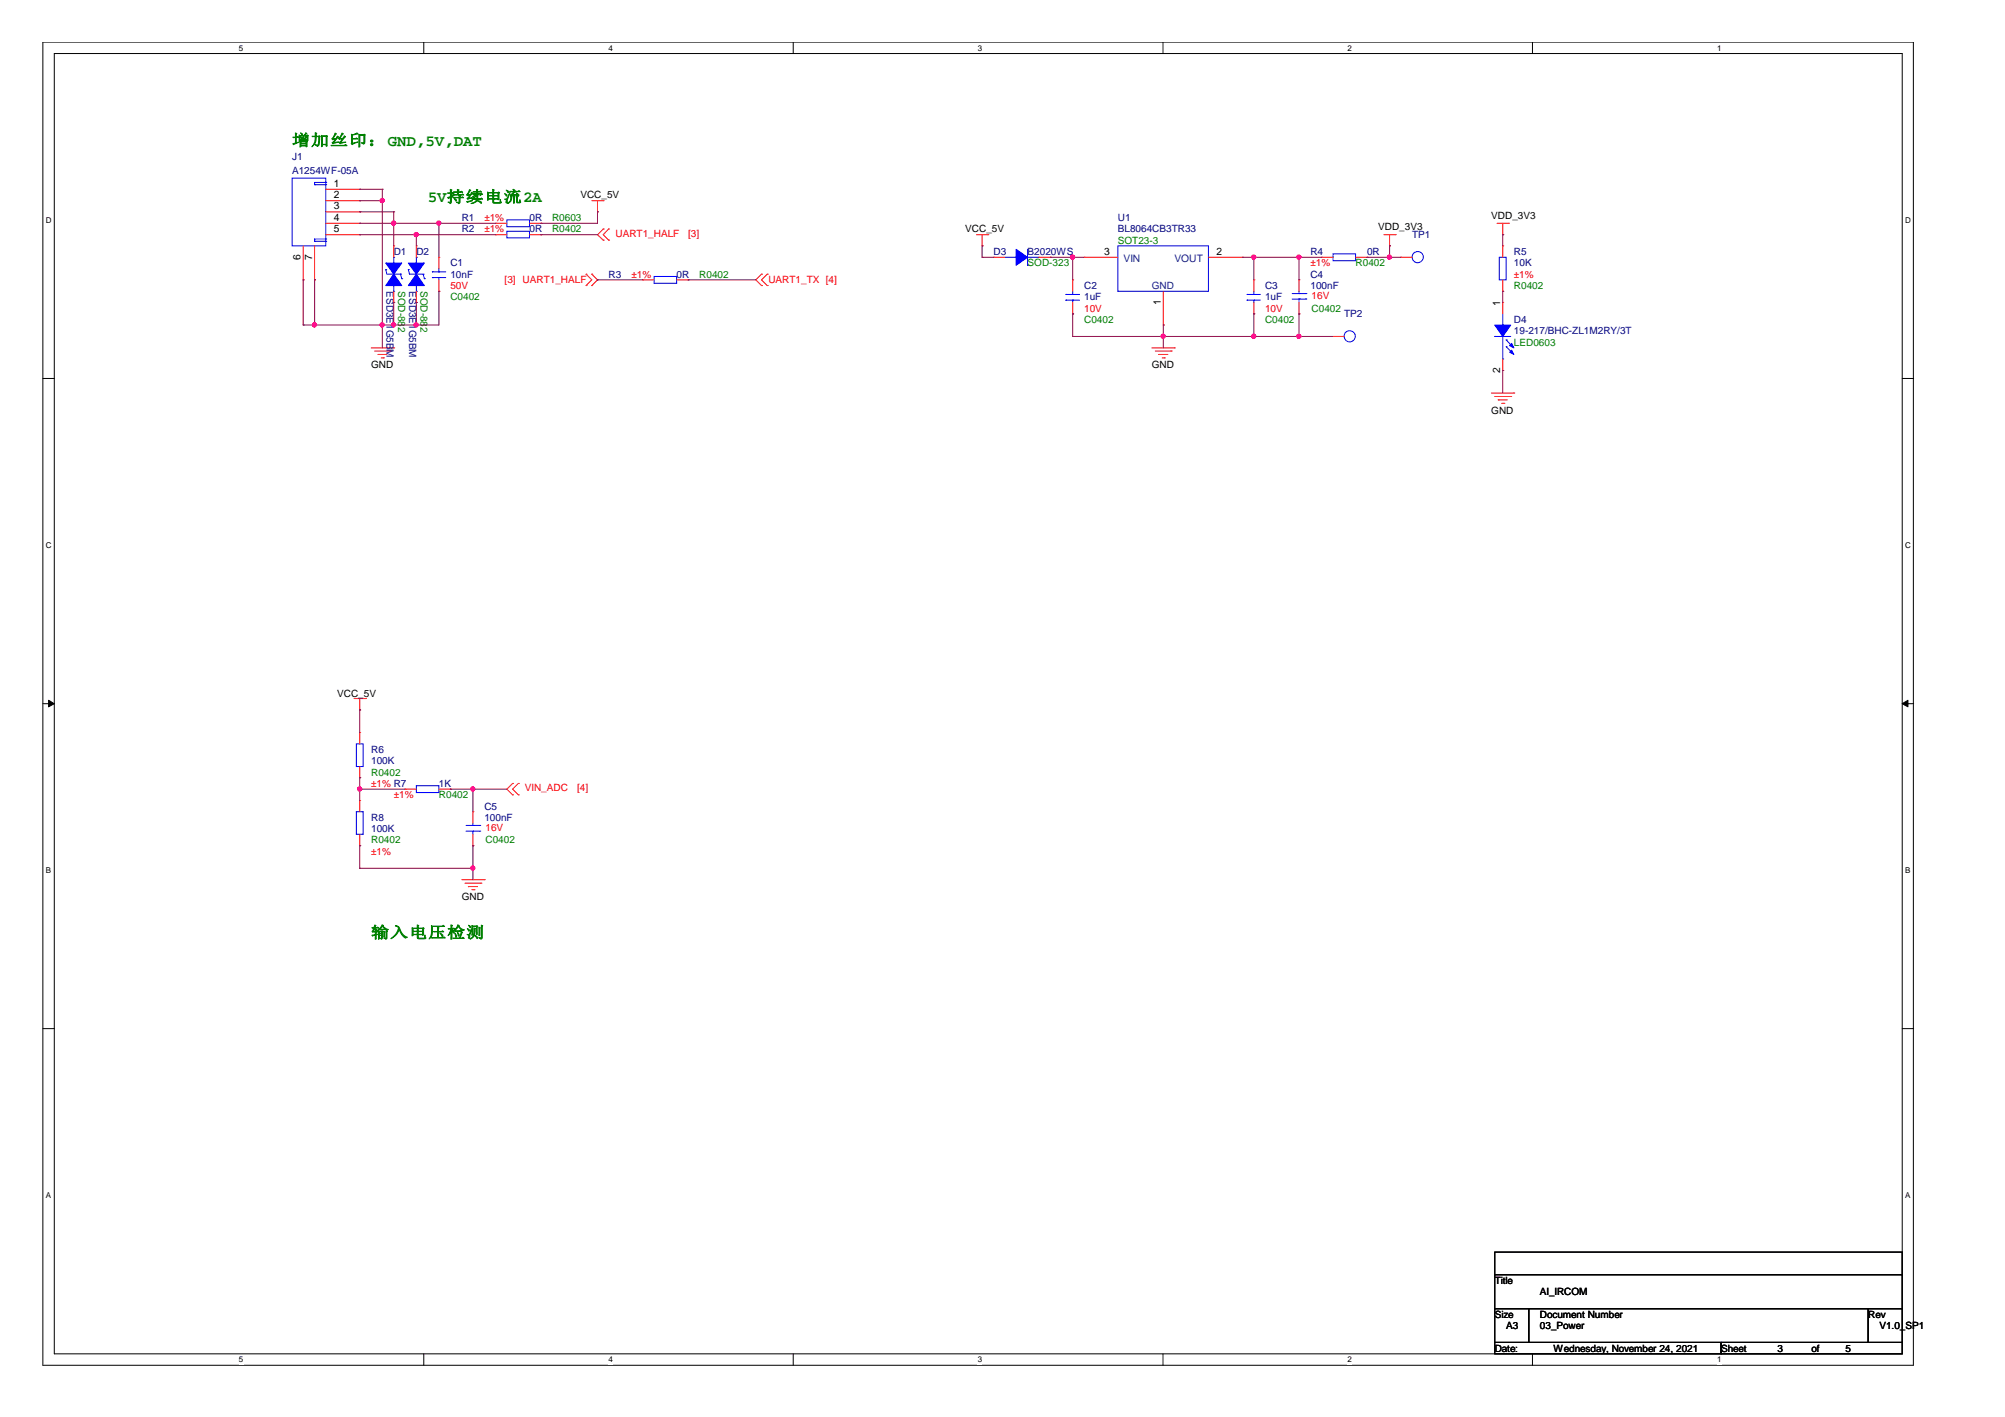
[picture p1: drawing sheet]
<svg xmlns="http://www.w3.org/2000/svg" width="297mm" height="210mm" viewBox="0 0 297 210" stroke-linecap="round" stroke-linejoin="round" font-family="sans-serif">
<path d="M6.3 6.2h277.2v196h-277.2zM8 7.9h273.8v192.6h-273.8z" fill="none" stroke="#000" stroke-width=".15"/>
<g fill="#fff">
<path d="M35.4 6.4h.6v1.4h-.6z"/>
<path d="M35.4 200.7h.6v1.4h-.6z"/>
</g>
<path d="M62.8 6.2v1.7M62.8 200.5v1.7" fill="none" stroke="#000" stroke-width=".15"/>
<g fill="#fff">
<path d="M90.1 6.4h.7v1.4h-.7z"/>
<path d="M90.1 200.7h.7v1.4h-.7z"/>
</g>
<path d="M117.5 6.2v1.7M117.5 200.5v1.7" fill="none" stroke="#000" stroke-width=".15"/>
<g fill="#fff">
<path d="M144.9 6.4h.6v1.4h-.6z"/>
<path d="M144.9 200.7h.6v1.4h-.6z"/>
</g>
<path d="M172.3 6.2v1.7M172.3 200.5v1.7" fill="none" stroke="#000" stroke-width=".15"/>
<g fill="#fff">
<path d="M199.6 6.4h.7v1.4h-.7z"/>
<path d="M199.6 200.7h.7v1.4h-.7z"/>
</g>
<path d="M227 6.2v1.7M227 200.5v1.7" fill="none" stroke="#000" stroke-width=".15"/>
<g fill="#fff">
<path d="M254.4 6.4h.6v1.4h-.6z"/>
<path d="M254.4 200.7h.6v1.4h-.6z"/>
<path d="M6.8 32h.8v1.3h-.8z"/>
<path d="M282.2 32h.9v1.3h-.9z"/>
<path d="M6.8 80.1h.8v1.4h-.8z"/>
<path d="M282.2 80.1h.9v1.4h-.9z"/>
</g>
<path d="M6.3 56.1h1.7M281.8 56.1h1.7" fill="none" stroke="#000" stroke-width=".15"/>
<g fill="#fff">
<path d="M6.8 128.3h.7v1.3h-.7z"/>
<path d="M282.2 128.3h.8v1.3h-.8z"/>
</g>
<path d="M6.3 104.2h1.7M281.8 104.2h1.7" fill="none" stroke="#000" stroke-width=".15"/>
<path d="M7.2 103.7l.8 .5-.8 .5zM281.8 104.2l.9-.5v1z" fill="#000" stroke="#000" stroke-width=".15"/>
<g fill="#fff">
<path d="M6.8 176.4h.7v1.4h-.7z"/>
<path d="M282.2 176.4h.8v1.4h-.8z"/>
</g>
<path d="M6.3 152.4h1.7M281.8 152.4h1.7M221.4 185.5h60.4v3.3h-60.4zM221.4 188.8h60.4v5.1h-60.4zM221.4 193.9h5.1v5h-5.1zM221.4 198.9h33.6v1.6h-33.6zM226.5 193.9h50.3v5h-50.3zM255 198.9h26.8v1.6h-26.8zM276.8 193.9h5v5h-5z" fill="none" stroke="#000" stroke-width=".15"/>
<g fill="none" stroke="#f00" stroke-width=".15">
<path d="M44.9 36.4v5.1M46.6 36.4v5.1M48.3 34.8h5M48.3 33.1h5M48.3 29.7h5M48.3 28h5M48.3 31.4h5M53.3 28h.1M53.3 29.7h.1M53.3 31.4h.1M53.3 33.1h.1M53.3 34.8h.1"/>
<path d="M58.3 36.4h.1M58.3 36.4v1.7M61.7 36.4h.1M61.7 36.4v1.7M65 38.1h.1M65 38.1v1.7M73.4 34.8h.1M73.4 33.1h.1M73.4 34.8h1.7M73.4 33.1h1.7M78.4 34.8h1.7M78.4 33.1h1.7"/>
<path d="M80.1 34.8h.1M80.1 33.1h.1M87.7 29.7h1.7M88.5 31.4h.1M88.5 29.7v1.7M89.4 29.7h.1M89.4 35.6h.1M89.4 33.9h.1M89.4 33.9l-.9 .9 .9 .8M90.2 33.9h.1M90.2 35.6h.1M90.2 33.9l-.8 .9 .8 .8"/>
<path d="M144.7 34.8h1.6M145.5 36.4h.1M145.5 34.8v1.6M146.3 34.8h.1M147.2 38.1h.1M147.2 38.1h1.6M153.9 38.1h1.7M155.6 38.1h.1M160.6 38.1h.1M160.6 38.1h5M179 38.1h5.1M184.1 38.1h.1"/>
<path d="M195.8 38.1h.1M195.8 38.1h1.7M200.8 38.1h1.7M202.5 38.1h.1M205 34.8h1.7M205.9 36.4h.1M205.9 34.8v1.6M206.7 34.8h.1M207.5 38.1h.1M207.5 38.1h1.7M221.8 33.1h1.7M222.6 34.8h.1"/>
<path d="M222.6 36.4h.1M222.6 33.1v1.7M222.6 36.4v1.7M223.5 33.1h.1M44.9 41.5h.1M46.6 41.5h.1M55 51.5h3.3M55.5 52h2.3M56 52.5h.1M56 52.5h1.3M56.5 53h.3M56.8 53h.1"/>
<path d="M57.8 52h.1M58.3 51.5h.1M58.3 44.8h.1M58.3 43.2v1.6M61.7 44.8h.1M61.7 43.2v1.6M65 43.2h.1M65 41.5v1.7M86.8 42.3h.1M86.8 40.6h.1M86.8 40.6l.9 .9-.9 .8M87.7 40.6h.1"/>
<path d="M87.7 42.3h.1M87.7 40.6l.8 .9-.8 .8M95.2 41.5h.1M95.2 41.5h1.7M100.2 41.5h1.7M101.9 41.5h.1M112.8 40.6h.1M112.8 42.3h.1M112.8 40.6l-.8 .9 .8 .8M113.7 42.3h.1M113.7 40.6h.1M113.7 40.6l-.9 .9 .9 .8"/>
<path d="M158.9 46.5h.1M158.9 41.5h.1M158.9 41.5v1.7M158.9 44.8v1.7M170.6 51.5h3.4M171.2 52h2.3M171.7 52.5h.1M171.7 52.5h1.3M172.2 53h.3M172.3 48.1h.1M172.3 43.2v4.9M172.5 53h.1"/>
<path d="M173.5 52h.1M174 51.5h.1M185.8 46.5h.1M185.8 41.5h.1M185.8 41.5v1.7M185.8 44.8v1.7M192.4 41.5h.1M192.4 46.5h.1M192.4 41.5v1.7M192.4 44.8v1.7M197.5 49.8h.1M197.5 49.8h1.6"/>
<path d="M220.9 58.2h3.4M221.4 58.7h2.4M222 59.2h.1M222 59.2h1.3M222.5 59.7h.3M222.6 44.8h.1M222.6 54.9h.1M222.6 43.2h.1M222.6 41.5v1.7M222.6 44.8v1.7M222.6 53.2v1.7M222.8 59.7h.1"/>
<path d="M223.8 58.7h.1M224.3 58.2h.1M52.5 103.5h1.6M53.3 105.2h.1M53.3 118.6h.1M53.3 108.5h.1M53.3 115.2h.1M53.3 103.5v1.7M53.3 108.5v1.7M53.3 113.6v1.6M53.3 118.6v1.6M54.1 103.5h.1"/>
<path d="M60 116.9h.1M60 116.9h1.7M65 116.9h1.7M66.7 116.9h.1M75.9 117.7h.1M75.9 116h.1M75.9 116l-.8 .9 .8 .8M76.8 116h.1M76.8 117.7h.1M76.8 116l-.9 .9 .9 .8M53.3 125.3h.1M53.3 123.6v1.7"/>
<path d="M68.4 130.3h3.4M68.9 130.8h2.3M69.4 131.3h.1M69.4 131.3h1.3M69.9 131.8h.3M70.1 120.2h.1M70.1 125.3h.1M70.1 120.2v1.7M70.1 123.6v1.7M70.2 131.8h.1M71.2 130.8h.1M71.8 130.3h.1"/>
</g>
<g fill="#00f" stroke="#00f" stroke-width=".15">
<path d="M58.3 40.6l1.2 1.7h-2.4z" fill-rule="evenodd"/>
<path d="M57.1 39h2.4l-1.2 1.6z" fill-rule="evenodd"/>
<path d="M150.5 36.9l1.7 1.2-1.7 1.2z" fill-rule="evenodd"/>
<path d="M221.4 48.1h2.4l-1.2 1.7z" fill-rule="evenodd"/>
<path d="M223.9 51.9l.4 .6-.7-.3z" fill-rule="evenodd"/>
<path d="M223.9 50.9l.4 .6-.7-.3z" fill-rule="evenodd"/>
<path d="M61.7 40.6l1.2 1.7h-2.4z" fill-rule="evenodd"/>
<path d="M60.5 39h2.4l-1.2 1.6z" fill-rule="evenodd"/>
</g>
<g fill="none" stroke="#00f" stroke-width=".15">
<path d="M43.3 26.4h5v10h-5zM46.6 27.4h.1M46.6 35.7h.1M46.6 27.4h1.7M46.6 35.7h1.7M48.3 27.4h.1M48.3 27h.1M48.3 35.7h.1M48.3 35.4h.1M48.3 27h-1.7v.4M48.3 35.4h-1.7v.3M57.1 39.9h.1"/>
<path d="M57.1 39.9l.2 .7h2.1M58.3 38.1h.1M58.3 38.1v.9M60.5 39.9h.1M60.5 39.9l.2 .7h2M61.7 38.1h.1M61.7 38.1v.9M65 39.8v.5M75.1 34.3h3.3v.9h-3.3zM75.1 32.6h3.3v1h-3.3zM148.8 38.1h1.7M150.5 38.1h.1"/>
<path d="M152.2 39.3h.1M152.2 36.9v2.4M152.2 38.1h1.7M153.9 38.1h.1M165.6 36.4h13.4v6.8h-13.4zM197.5 37.6h3.3v1h-3.3zM222.1 38.1h1v3.4h-1zM58.3 43.2h.1M58.3 42.3v.9M59.4 40.6h.1M59.4 40.6l.1 .7M59.5 41.3h.1"/>
<path d="M61.7 43.2h.1M61.7 42.3v.9M62.7 40.6h.1M62.7 40.6l.2 .7M62.9 41.3h.1M64.1 40.3h.1M64.1 41.1h.1M64.1 40.3h1.9M64.1 41.1h1.9M65 41.1h.1M65 40.3h.1M65 41.1v.4"/>
<path d="M96.9 41h3.3v1h-3.3zM157.9 43.6h.1M157.9 44.5h.1M157.9 43.6h2M157.9 44.5h2M158.9 44.5h.1M158.9 43.6h.1M158.9 43.2v.4M158.9 44.5v.3M184.7 43.6h.1M184.7 44.5h.1M184.7 43.6h2"/>
<path d="M184.7 44.5h2M185.8 44.5h.1M185.8 43.6h.1M185.8 43.2v.4M185.8 44.5v.3M191.4 44.3h2.1M191.4 43.5h2.1M192.4 43.5h.1M192.4 44.3h.1M192.4 43.2v.3M192.4 44.3v.5M193.5 44.3h.1"/>
<path d="M193.5 43.5h.1M221.4 49.8h.1M221.4 49.8h2.4M222.6 48.1h.1M222.6 53.2h.1M222.6 46.5v1.6M222.6 49.8v3.4M223.1 50.3h.1M223.1 51.4h.1M223.1 50.3l1 1.1M223.1 51.4l1 .9M52.8 110.2h1v3.4h-1z"/>
<path d="M61.7 116.4h3.3v1h-3.3zM52.8 120.2h1v3.4h-1zM69 123.1h2.1M69 122.3h2.1M70.1 122.3h.1M70.1 123.1h.1M70.1 121.9v.4M70.1 123.1v.5M71.1 123.1h.1M71.1 122.3h.1"/>
<circle cx="210" cy="38.1" r=".83"/>
<circle cx="200" cy="49.8" r=".83"/>
</g>
<g fill="none" stroke="#800040" stroke-width=".15">
<path d="M53.3 28h.1M53.3 29.7h.1M53.3 34.8h.1M53.3 33.1h.1M53.3 31.4h.1M53.3 33.1h20.1M53.3 34.8h20.1M53.3 28h3.3M53.3 29.7h3.3M53.3 31.4h5M56.6 28h.1M56.6 29.7h.1"/>
<path d="M56.6 28v23.5M58.3 31.4h.1M58.3 33.1h.1M58.3 31.4v5M61.7 34.8h.1M61.7 34.8v1.6M65 33.1h.1M65 33.1v5M80.1 33.1h.1M80.1 34.8h.1M80.1 34.8h8.4M88.5 31.4h.1"/>
<path d="M88.5 31.4v1.7h-8.4M145.5 38.1h.1M145.5 36.4h.1M145.5 38.1h1.7M145.5 36.4v1.7M155.6 38.1h.1M155.6 38.1h5M158.9 38.1h.1M158.9 38.1v3.4M184.1 38.1h.1M184.1 38.1h11.7M185.8 38.1h.1"/>
<path d="M185.8 38.1v3.4M192.4 38.1h.1M192.4 38.1v3.4M202.5 38.1h.1M202.5 38.1h5M205.9 36.4h.1M205.9 38.1h.1M205.9 36.4v1.7M222.6 34.8h.1M222.6 34.8v1.6M44.9 48.1h.1M44.9 41.5h.1"/>
<path d="M44.9 41.5v6.6M46.6 41.5h.1M46.6 48.1h.1M46.6 41.5v6.6M56.6 48.1h.1M58.3 44.8h.1M58.3 48.1h.1M58.3 44.8v3.3M61.7 44.8h.1M61.7 48.1h.1M61.7 44.8v3.3M65 43.2h.1"/>
<path d="M65 43.2v4.9h-20.1M88.5 41.5h.1M88.5 41.5h6.7M101.9 41.5h.1M101.9 41.5h10.1M158.9 46.5h.1M158.9 49.8h.1M158.9 46.5v3.3M158.9 49.8h38.6M172.3 48.1h.1M172.3 49.8h.1M172.3 48.1v3.4"/>
<path d="M185.8 46.5h.1M185.8 49.8h.1M185.8 46.5v3.3M192.4 46.5h.1M192.4 49.8h.1M192.4 46.5v3.3M222.6 54.9h.1M222.6 43.2h.1M222.6 43.2v1.6M222.6 54.9v3.3M53.3 105.2h.1M53.3 115.2h.1"/>
<path d="M53.3 116.9h.1M53.3 105.2v3.3M53.3 115.2v3.4M53.3 116.9h6.7M66.7 116.9h.1M66.7 116.9h8.4M70.1 116.9h.1M70.1 116.9v3.3M53.3 125.3h.1M53.3 128.6h.1M53.3 125.3v3.3M53.3 128.6h16.8"/>
<path d="M70.1 125.3h.1M70.1 128.6h.1M70.1 125.3v5"/>
</g>
<g fill="#f0f" stroke="#f0f" stroke-width=".15">
<circle cx="205.8" cy="38.1" r=".32"/>
<circle cx="70" cy="116.9" r=".32"/>
<circle cx="53.3" cy="116.9" r=".32"/>
<circle cx="70" cy="128.6" r=".32"/>
<circle cx="158.9" cy="38.1" r=".32"/>
<circle cx="185.7" cy="49.8" r=".32"/>
<circle cx="172.3" cy="49.8" r=".32"/>
<circle cx="192.4" cy="38.1" r=".32"/>
<circle cx="185.7" cy="38.1" r=".32"/>
<circle cx="192.4" cy="49.8" r=".32"/>
<circle cx="61.7" cy="48.1" r=".32"/>
<circle cx="58.3" cy="48.1" r=".32"/>
<circle cx="46.6" cy="48.1" r=".32"/>
<circle cx="56.6" cy="48.1" r=".32"/>
<circle cx="56.6" cy="29.7" r=".32"/>
<circle cx="61.7" cy="34.7" r=".32"/>
<circle cx="58.3" cy="33" r=".32"/>
<circle cx="65" cy="33" r=".32"/>
</g>
<g font-size="2.3" fill="#008000">
<text x="43.3" y="21.6">增加丝印：GND,5V,DAT</text>
<text x="63.4" y="29.9">5V持续电流2A</text>
<text x="55" y="138.9">输入电压检测</text>
</g>
<g font-size="1.5" fill="#000080">
<text x="43.3" y="23.7">J1</text>
<text x="43.3" y="25.7">A1254WF-05A</text>
<text x="68.4" y="34.4">R2</text>
<text x="68.4" y="32.7">R1</text>
<text x="78.4" y="34.4">0R</text>
<text x="78.4" y="32.7">0R</text>
<text x="165.6" y="32.7">U1</text>
<text x="165.6" y="34.4">BL8064CB3TR33</text>
<text x="209.2" y="35.3">TP1</text>
<text x="58.3" y="37.8">D1</text>
<text x="61.7" y="37.8">D2</text>
<text x="66.7" y="39.5">C1</text>
<text x="66.7" y="41.1">10nF</text>
<text x="90.2" y="41.1">R3</text>
<text x="100.2" y="41.1">0R</text>
<text x="147.2" y="37.8">D3</text>
<text x="152.2" y="37.8">B2020WS</text>
<text x="194.1" y="37.8">R4</text>
<text x="194.1" y="41.1">C4</text>
<text x="202.5" y="37.8">0R</text>
<text x="224.3" y="37.8">R5</text>
<text x="224.3" y="39.5">10K</text>
<text x="57.3" y="43.2" transform="rotate(90 57.3 43.2)">ESD3E1G5BM</text>
<text x="60.6" y="43.2" transform="rotate(90 60.6 43.2)">ESD3E1G5BM</text>
<text x="160.6" y="42.8">C2</text>
<text x="160.6" y="44.5">1uF</text>
<text x="187.4" y="42.8">C3</text>
<text x="187.4" y="44.5">1uF</text>
<text x="194.1" y="42.8">100nF</text>
<text x="199.1" y="47">TP2</text>
<text x="224.3" y="47.9">D4</text>
<text x="224.3" y="49.5">19-217/BHC-ZL1M2RY/3T</text>
<text x="55" y="111.6">R6</text>
<text x="55" y="113.2">100K</text>
<text x="65" y="116.6">1K</text>
<text x="71.8" y="119.9">C5</text>
<text x="55" y="121.6">R8</text>
<text x="55" y="123.3">100K</text>
<text x="71.8" y="121.6">100nF</text>
</g>
<g font-size="1.5">
<text x="49.4" y="27.7">1</text>
<text x="49.4" y="29.4">2</text>
<text x="86" y="29.4">VCC_5V</text>
<text x="49.4" y="31">3</text>
<text x="49.4" y="32.7">4</text>
<text x="49.4" y="34.4">5</text>
<text x="143" y="34.4">VCC_5V</text>
<text x="204.2" y="34.1">VDD_3V3</text>
<text x="220.9" y="32.4">VDD_3V3</text>
<text x="44.5" y="38.5" transform="rotate(-90 44.5 38.5)">6</text>
<text x="46.2" y="38.5" transform="rotate(-90 46.2 38.5)">7</text>
<text x="163.6" y="37.7">3</text>
<text x="180.2" y="37.7">2</text>
<text x="172" y="45.2" transform="rotate(-90 172 45.2)">1</text>
<text x="222.2" y="45.3" transform="rotate(-90 222.2 45.3)">1</text>
<text x="55" y="54.5">GND</text>
<text x="170.6" y="54.5">GND</text>
<text x="222.2" y="55.2" transform="rotate(-90 222.2 55.2)">2</text>
<text x="220.9" y="61.3">GND</text>
<text x="50" y="103.2">VCC_5V</text>
<text x="68.4" y="133.3">GND</text>
<text x="221.4" y="190.2">Title</text>
<text x="228.1" y="191.8">AI_IRCOM</text>
<text x="221.4" y="195.2">Size</text>
<text x="223.1" y="196.9">A3</text>
<text x="228.1" y="195.2">Document Number</text>
<text x="228.1" y="196.9">03_Power</text>
<text x="276.8" y="195.2">Rev</text>
<text x="278.4" y="196.9">V1.0_SP1</text>
<text x="221.4" y="200.2">Date:</text>
<text x="230.2" y="200.2">Wednesday, November 24, 2021</text>
<text x="255" y="200.2">Sheet</text>
<text x="263.4" y="200.2">3</text>
<text x="268.4" y="200.2">of</text>
<text x="273.4" y="200.2">5</text>
</g>
<g font-size="1.5" fill="#f00">
<text x="71.8" y="34.4">±1%</text>
<text x="71.8" y="32.7">±1%</text>
<text x="91.2" y="35.1">UART1_HALF</text>
<text x="101.9" y="35.1">[3]</text>
<text x="74.8" y="42">[3] UART1_HALF</text>
<text x="93.6" y="41.1">±1%</text>
<text x="113.8" y="42">UART1_TX [4]</text>
<text x="194.1" y="39.5">±1%</text>
<text x="224.3" y="41.1">±1%</text>
<text x="66.7" y="42.8">50V</text>
<text x="160.6" y="46.2">10V</text>
<text x="187.4" y="46.2">10V</text>
<text x="194.3" y="44.3">16V</text>
<text x="55" y="116.6">±1% R7</text>
<text x="58.3" y="118.3">±1%</text>
<text x="77.8" y="117.2">VIN_ADC</text>
<text x="85.5" y="117.2">[4]</text>
<text x="71.9" y="123.1">16V</text>
<text x="55" y="126.6">±1%</text>
</g>
<g font-size="1.5" fill="#008000">
<text x="81.8" y="34.4">R0402</text>
<text x="81.8" y="32.7">R0603</text>
<text x="103.6" y="41.1">R0402</text>
<text x="152.2" y="39.5">SOD-323</text>
<text x="165.6" y="36.1">SOT23-3</text>
<text x="200.8" y="39.5">R0402</text>
<text x="59" y="43.2" transform="rotate(90 59 43.2)">SOD-882</text>
<text x="62.3" y="43.2" transform="rotate(90 62.3 43.2)">SOD-882</text>
<text x="66.7" y="44.5">C0402</text>
<text x="160.6" y="47.9">C0402</text>
<text x="187.4" y="47.9">C0402</text>
<text x="194.3" y="46.2">C0402</text>
<text x="224.3" y="42.8">R0402</text>
<text x="224.3" y="51.2">LED0603</text>
<text x="55" y="114.9">R0402</text>
<text x="65" y="118.3">R0402</text>
<text x="55" y="124.9">R0402</text>
<text x="71.9" y="124.9">C0402</text>
</g>
<g font-size="1.5" fill="#004080">
<text x="166.5" y="38.8">VIN</text>
<text x="174" y="38.8">VOUT</text>
<text x="170.6" y="42.8">GND</text>
</g>
<g font-size="1.2">
<text x="35.4" y="7.5">5</text>
<text x="90.1" y="7.5">4</text>
<text x="144.9" y="7.5">3</text>
<text x="199.6" y="7.5">2</text>
<text x="254.4" y="7.5">1</text>
<text x="6.8" y="33.1">D</text>
<text x="282.2" y="33.1">D</text>
<text x="6.8" y="81.2">C</text>
<text x="282.2" y="81.2">C</text>
<text x="6.8" y="129.4">B</text>
<text x="282.2" y="129.4">B</text>
<text x="6.8" y="177.5">A</text>
<text x="282.2" y="177.5">A</text>
<text x="35.4" y="201.8">5</text>
<text x="90.1" y="201.8">4</text>
<text x="144.9" y="201.8">3</text>
<text x="199.6" y="201.8">2</text>
<text x="254.4" y="201.8">1</text>
</g>
</svg>
